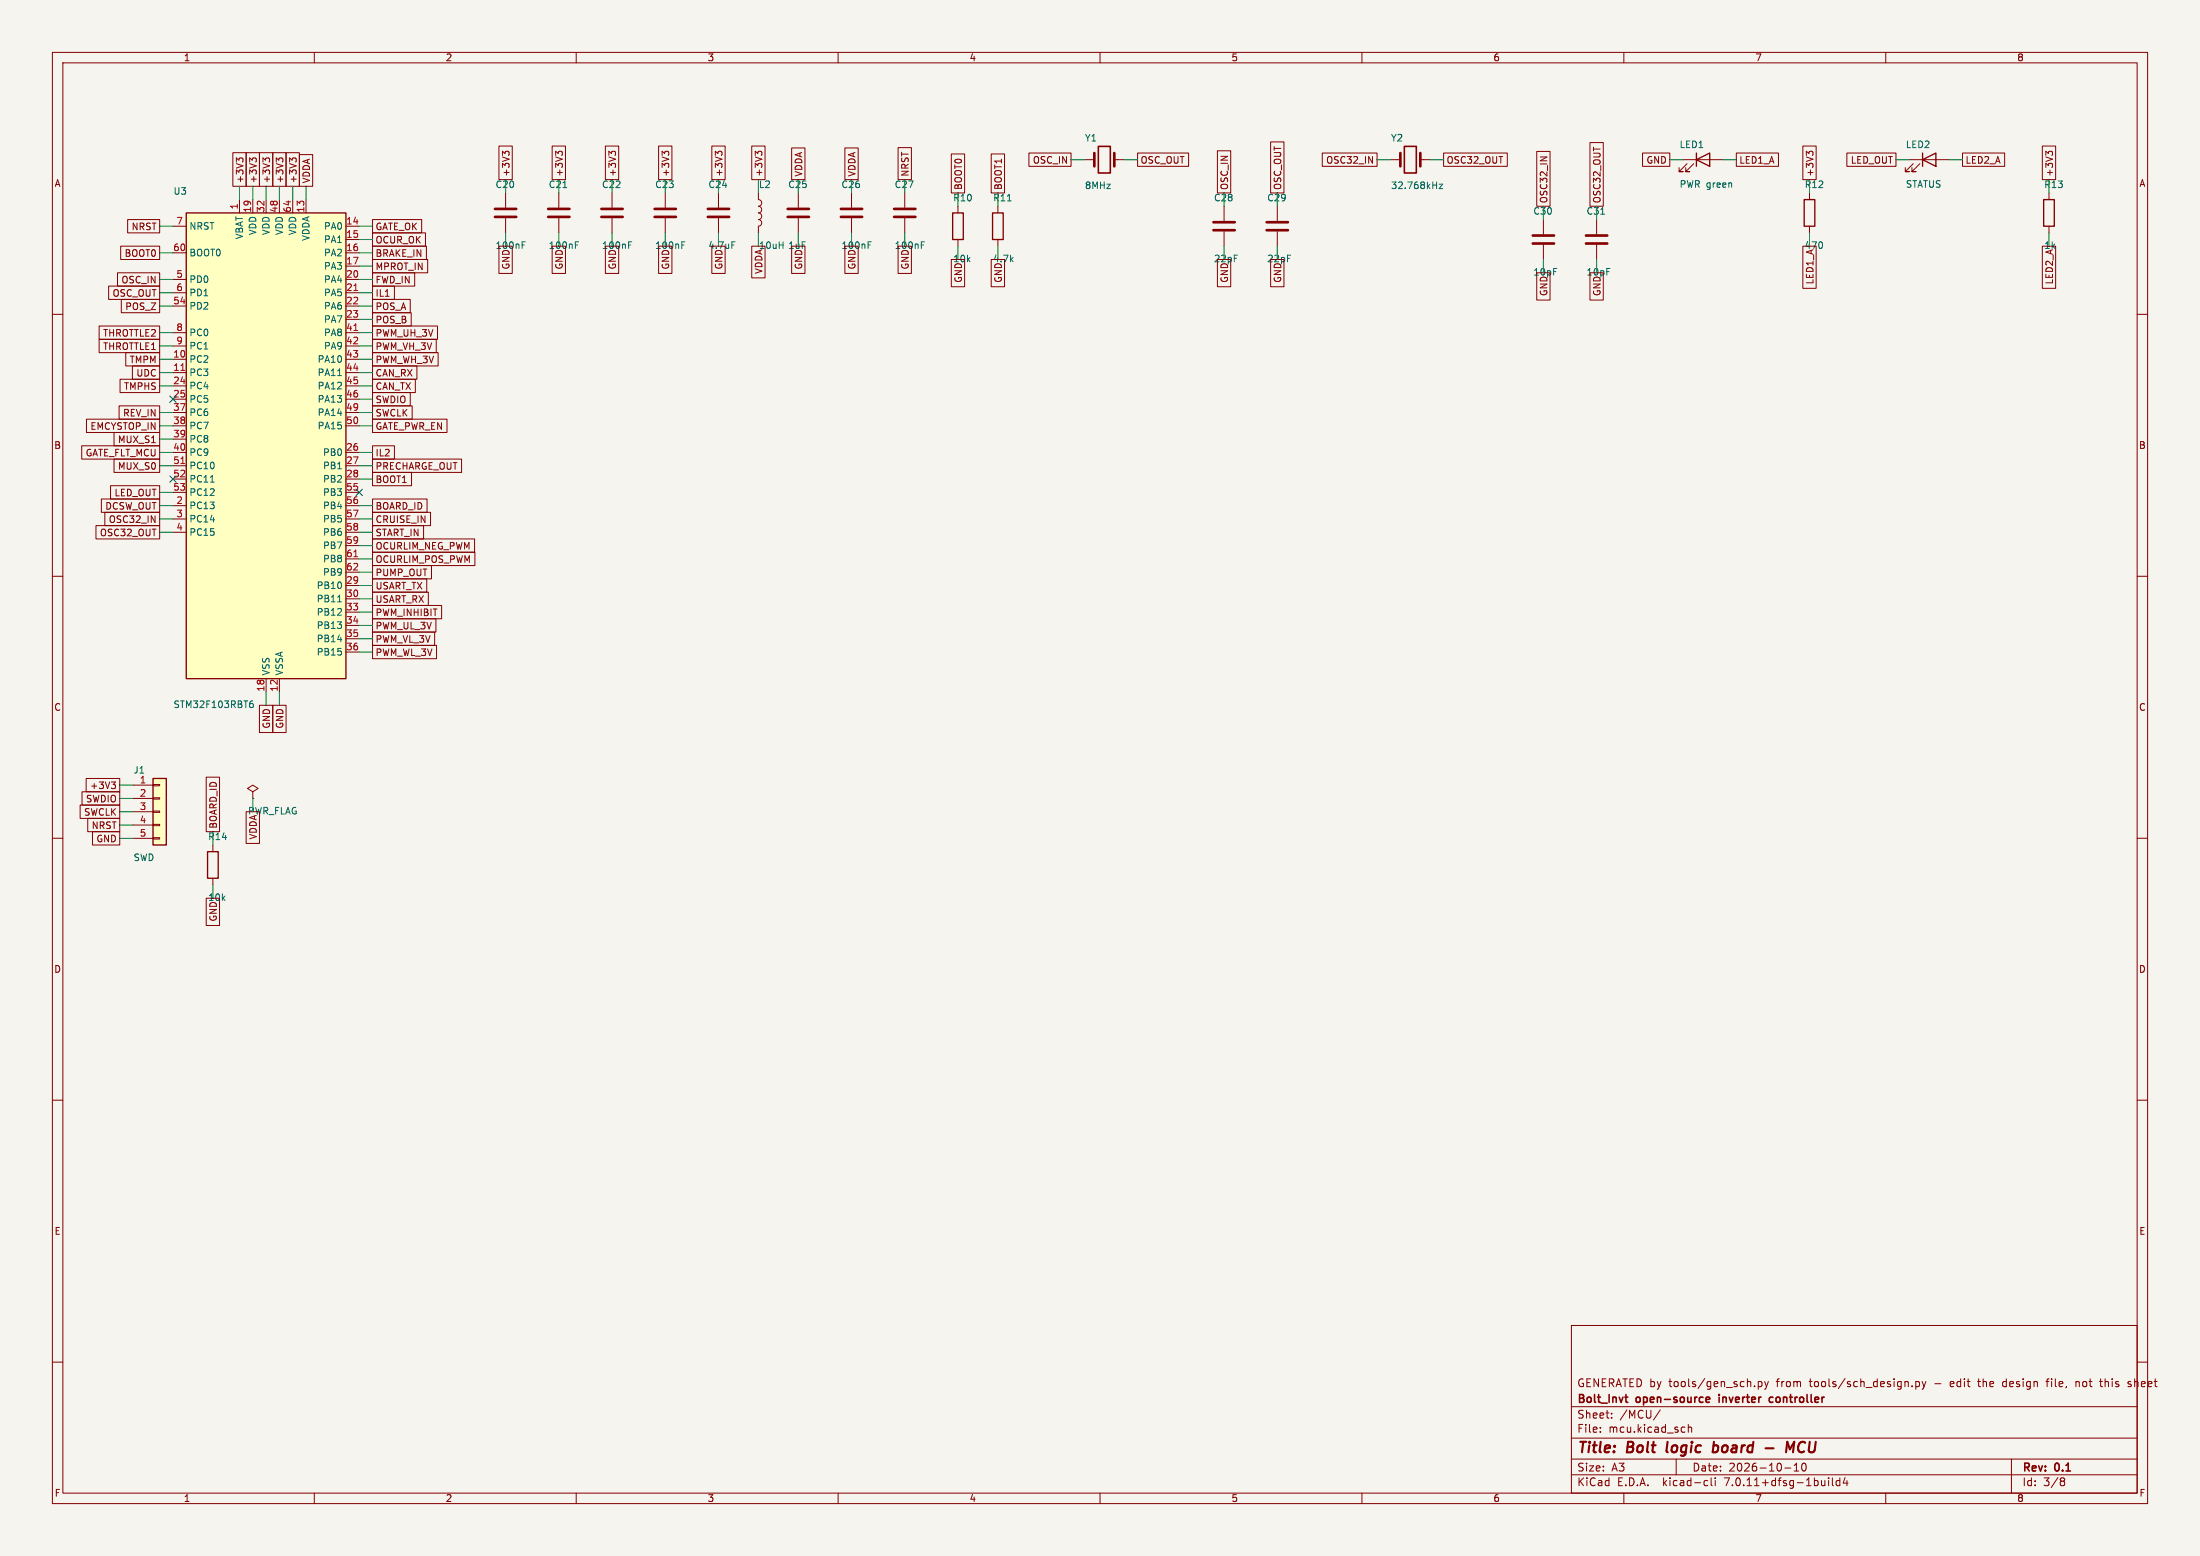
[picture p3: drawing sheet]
<svg xmlns="http://www.w3.org/2000/svg" width="420mm" height="297mm" viewBox="0 0 420 297" stroke-linecap="round" stroke-linejoin="round" font-family="sans-serif">
<path d="M0 0h420v297h-420z" fill="#f5f4ef" stroke="#f5f4ef" stroke-width=".19"/>
<g fill="none" stroke="#840000" stroke-width=".19">
<path d="M10 10h400v277h-400zM12 12h396v273h-396zM60 10v2M110 10v2M160 10v2M210 10v2M260 10v2M310 10v2M360 10v2M44.4 29.1h2.6v6.5h-2.6zM45.6 30.6l-.5-.5v.8M45.6 30.4l.2-.3h.3l.3 .3"/>
<path d="M45.7 38.1v2.5M47 29.1h2.5v6.5h-2.5zM48.1 30.4l.3-.3h.3l.2 .3M48.1 30.6l-.4-.5v.8M48.3 38.1v2.5M49.5 29.1h2.6v6.5h-2.6zM50.7 30.4l.2-.3h.3l.3 .3M50.7 30.6l-.5-.5v.8M50.8 38.1v2.5M52.1 29.1h2.5v6.5h-2.5zM53.2 30.4l.3-.3h.3l.2 .3M53.2 30.6l-.5-.5v.8"/>
<path d="M53.3 38.1v2.5M54.6 29.1h2.6v6.5h-2.6zM55.8 30.4l.2-.3h.3l.3 .3M55.8 30.6l-.5-.5v.8M55.9 38.1v2.5M57.1 29.5h2.6v6.1h-2.6zM58.4 38.1v2.5M95.2 27.9h2.6v6.4h-2.6zM96.4 29.3l-.5-.4v.8M96.4 29.1l.2-.2h.3l.3 .2M96.5 36.8v2.8M105.4 27.9h2.6v6.4h-2.6z"/>
<path d="M106.6 29.1l.2-.2h.3l.3 .2M106.6 29.3l-.5-.4v.8M106.7 36.8v2.8M115.6 27.9h2.5v6.4h-2.5zM116.7 29.1l.3-.2h.3l.2 .2M116.7 29.3l-.5-.4v.8M116.8 36.8v2.8M125.7 27.9h2.6v6.4h-2.6zM126.9 29.1l.2-.2h.3l.3 .2M126.9 29.3l-.5-.4v.8M127 36.8v2.8M135.9 27.9h2.5v6.4h-2.5z"/>
<path d="M137 29.1l.3-.2h.3l.2 .2M137 29.3l-.4-.4v.8M137.2 36.8v2.8M143.5 27.9h2.6v6.4h-2.6zM144.7 29.1l.2-.2h.3l.3 .2M144.7 29.3l-.5-.4v.8M144.8 36.8v1.3a.64 .64 0 0 1 .6 .6 .64 .64 0 0 1-.6 .7 .64 .64 0 0 1 .6 .6 .64 .64 0 0 1-.6 .6 .64 .64 0 0 1 .6 .7 .64 .64 0 0 1-.6 .6 .64 .64 0 0 1 .6 .6 .64 .64 0 0 1-.6 .7v1.3M151.1 28.2h2.6v6.1h-2.6zM152.4 36.8v2.8M161.3 28.2h2.5v6.1h-2.5zM162.6 36.8v2.8M171.4 28.2h2.6v6.1h-2.6z"/>
<path d="M172.7 36.8v2.8M181.6 29.4h2.6v7.4h-2.6zM182.9 39.4v1.2M189.2 29.4h2.6v7.4h-2.6zM190.5 39.4v1.2M196.4 29.2h8.1v2.6h-8.1zM207 30.5h1.9M212.7 30.5h1.9M217.2 29.2h9.7v2.6h-9.7zM232.4 28.8h2.6v8h-2.6zM233.7 39.4v2.8M242.6 27.1h2.5v9.7h-2.5z"/>
<path d="M243.8 39.4v2.8M252.4 29.2h10.5v2.6h-10.5zM265.4 30.5h1.9M271.1 30.5h1.9M275.6 29.2h12.1v2.6h-12.1zM293.4 28.9h2.5v10.5h-2.5zM303.5 27.2h2.6v12.2h-2.6zM313.6 29.2h5.2v2.6h-5.2zM321.3 30.5h7.6M322.1 31.2l-1.6 1.6h.8h-.8v-.8M323.3 31.2l-1.5 1.6h.8h-.8v-.8M331.5 29.2h8v2.6h-8z"/>
<path d="M344.2 27.9h2.5v6.4h-2.5zM345.3 29.3l-.5-.4v.8M345.3 29.1l.3-.2h.3l.2 .2M345.4 36.8v1.3M352.6 29.2h9.3v2.6h-9.3zM364.5 30.5h7.6M365.3 31.2l-1.6 1.6h.8h-.8v-.8M366.5 31.2l-1.5 1.6h.8h-.8v-.8M374.6 29.2h8.1v2.6h-8.1zM389.9 27.9h2.5v6.4h-2.5zM391 29.1l.3-.2h.3l.2 .2M391 29.3l-.4-.4v.8"/>
<path d="M391.2 36.8v1.3M10 60h2M20.7 54.6h9.8v2.6h-9.8zM22.4 52.1h8.1v2.5h-8.1zM23 47h7.5v2.5h-7.5zM23.2 57.1h7.3v2.6h-7.3zM24.4 41.9h6.1v2.6h-6.1zM33 43.2h2.6M33 48.3h2.6M33 53.3h2.6M33 55.9h2.6M33 58.4h2.6"/>
<path d="M66 43.2h2.6M66 45.7h2.6M66 48.3h2.6M66 50.8h2.6M66 53.3h2.6M66 55.9h2.6M66 58.4h2.6M71.1 54.6h4.2v2.6h-4.2zM71.1 57.1h7.2v2.6h-7.2zM71.1 59.7h7.4v2.5h-7.4zM71.1 44.4h10.1v2.6h-10.1zM71.1 41.9h9.4v2.6h-9.4z"/>
<path d="M71.1 47h10.3v2.5h-10.3zM71.1 49.5h10.5v2.6h-10.5zM71.1 52.1h8.1v2.5h-8.1zM95.2 47h2.6v5.2h-2.6zM96.5 41.7v2.8M105.4 47h2.6v5.2h-2.6zM106.7 41.7v2.8M115.6 47h2.5v5.2h-2.5zM116.8 41.7v2.8M125.7 47h2.6v5.2h-2.6zM127 41.7v2.8M135.9 47h2.5v5.2h-2.5z"/>
<path d="M137.2 41.7v2.8M143.5 47h2.6v6h-2.6zM151.1 47h2.6v5.2h-2.6zM152.4 41.7v2.8M161.3 47h2.5v5.2h-2.5zM162.6 41.7v2.8M171.4 47h2.6v5.2h-2.6zM172.7 41.7v2.8M181.6 49.5h2.6v5.2h-2.6zM182.9 45.7v1.3M189.2 49.5h2.6v5.2h-2.6zM190.5 45.7v1.3"/>
<path d="M232.4 49.5h2.6v5.2h-2.6zM233.7 44.2v2.8M242.6 49.5h2.5v5.2h-2.5zM243.8 44.2v2.8M293.4 52.1h2.5v5.2h-2.5zM294.6 41.9v2.8M294.6 46.7v2.8M303.5 52.1h2.6v5.2h-2.6zM304.8 41.9v2.8M304.8 46.7v2.8M344.2 47h2.5v8h-2.5zM345.4 43.2v1.3"/>
<path d="M389.9 47h2.5v8h-2.5zM391.2 43.2v1.3M408 60h2M18.9 62.2h11.6v2.6h-11.6zM18.9 64.8h11.6v2.5h-11.6zM22.7 77.5h7.8v2.5h-7.8zM22.9 72.4h7.6v2.5h-7.6zM24 67.3h6.5v2.6h-6.5zM25.3 69.8h5.2v2.6h-5.2zM33 68.6h2.6M33 71.1h2.6M33 73.7h2.6"/>
<path d="M33 76.2h2.6M33 78.7h2.6M33 63.5h2.6M33 66h2.6M66 68.6h2.6M66 71.1h2.6M66 61h2.6M66 73.7h2.6M66 76.2h2.6M66 78.7h2.6M66 63.5h2.6M66 66h2.6"/>
<path d="M71.1 72.4h8.2v2.5h-8.2zM71.1 69.8h8.5v2.6h-8.5zM71.1 62.2h12.4v2.6h-12.4zM71.1 64.8h12.2v2.5h-12.2zM71.1 67.3h12.5v2.6h-12.5zM71.1 77.5h7.6v2.5h-7.6zM71.1 74.9h7.2v2.6h-7.2zM15.6 85.1h14.9v2.5h-14.9zM16.5 80h14v2.6h-14zM19.3 95.2h11.2v2.6h-11.2zM20 97.8h10.5v2.5h-10.5zM21.1 92.7h9.4v2.6h-9.4z"/>
<path d="M21.8 87.6h8.7v2.6h-8.7zM21.8 82.5h8.7v2.6h-8.7zM33 96.5h2.6M33 86.4h2.6M33 88.9h2.6M33 91.4h2.6M33 99.1h2.6M33 81.3h2.6M33 83.8h2.6M33 94h2.6M66 96.5h2.6M66 86.4h2.6"/>
<path d="M66 88.9h2.6M66 91.4h2.6M66 99.1h2.6M66 81.3h2.6M66 94h2.6M71.1 87.6h17v2.6h-17zM71.1 85.1h4.2v2.5h-4.2zM71.1 90.2h7.5v2.5h-7.5zM71.1 80h14.2v2.6h-14.2zM71.1 95.2h10.4v2.6h-10.4zM71.1 97.8h11.1v2.5h-11.1zM10 110h2"/>
<path d="M18.3 100.3h12.2v2.6h-12.2zM33 101.6h2.6M66 111.8h2.6M66 114.3h2.6M66 116.8h2.6M66 119.4h2.6M66 101.6h2.6M66 104.1h2.6M66 106.7h2.6M66 109.2h2.6M71.1 107.9h11.3v2.6h-11.3zM71.1 105.4h19.6v2.6h-19.6z"/>
<path d="M71.1 102.9h19.5v2.5h-19.5zM71.1 100.3h9.8v2.6h-9.8zM71.1 110.5h10.4v2.5h-10.4zM71.1 113h10.7v2.6h-10.7zM71.1 115.6h13.2v2.5h-13.2zM71.1 118.1h12.1v2.6h-12.1zM408 110h2M49.5 134.6h2.6v5.2h-2.6zM50.8 129.5v2.6M52.1 134.6h2.5v5.2h-2.5zM53.3 129.5v2.6M66 121.9h2.6"/>
<path d="M66 124.5h2.6M71.1 123.2h12.2v2.5h-12.2zM71.1 120.6h11.9v2.6h-11.9zM10 160h2M15.3 153.7h7.6v2.5h-7.6zM15.7 151.1h7.2v2.6h-7.2zM16.4 148.6h6.5v2.5h-6.5zM16.7 156.2h6.2v2.6h-6.2zM17.7 158.7h5.2v2.6h-5.2zM21.3 149.3h.7l-.4 .4M21.8 149.7l.2 .3v.3l-.2 .2M25.4 149.9h3.8"/>
<path d="M25.4 152.4h3.8M25.4 154.9h3.8M25.4 157.5h3.8M29.2 159.9h1.3v.2h-1.3zM29.2 157.4h1.3v.2h-1.3zM29.2 154.8h1.3v.3h-1.3zM29.2 152.3h1.3v.2h-1.3zM29.2 149.7h1.3v.3h-1.3zM39.4 148.3h2.5v10.5h-2.5zM47 154.9h2.5v6.1h-2.5zM48.3 151.1l1-.6-1-.6-1.1 .6 1.1 .6v1.3M48.3 152.4h.1"/>
<path d="M408 160h2M25.4 160h3.8M39.4 171.5h2.5v5.2h-2.5zM40.6 161.3v1.3M40.6 167.6v1.3M10 210h2M408 210h2M10 260h2M300 253h108v32h-108zM408 260h2M300 278.5h108M300 274.5h108"/>
<path d="M300 268.5h108M305.5 273.2v.2M305.5 272.5v.1M307.7 270.5v.2M307.7 269.8v.1M316.9 269.1l-1.2 1.9M320 278.5v3M321.2 272.4l.5 .1M321.7 273.3l-.5 .1M322.3 272.5l.2-.1 .4 .1v.9M322.3 271.9v1.5M335.7 263.7v1.5"/>
<path d="M335.7 263.8l.4-.1 .3 .3-.2 .6h-.5M336.9 263.7l.3 1M337.2 264.7l-.3 .5M337.6 263.7l-.4 1M342.5 279.7l.4-.4v1.5M344.2 279.4l.1-.1a.8 .8 0 0 1 .5 .7 .8 .8 0 0 1-.5 .8 1 1 0 0 1-.1-1.4zM365 264.5v.2M365.7 263.8l.5-.1 .2 .3-.1 .6h-.6M365.7 263.7v1.5M366.9 263.7l.4 1M367.3 264.7l-.4 .5M367.7 263.7l-.4 1"/>
<path d="M377.5 263.7h.6M382.6 263.7l-.3 .3v.4l.3 .3M384 278.5v6.5M390.6 263.7h.6M391.2 263.2l-.4 .2v1.3M396.3 263.7v1M396.9 263.8l-.4-.1-.2 .1M400.8 263.7h.6M401 263.2v1.3l.4 .2M406.8 263.8l-.4-.1-.2 .2 .1 .2 .5 .2v.3h-.6M60 285v2M110 285v2"/>
<path d="M160 285v2M210 285v2M260 285v2M300 281.5h108M310 285v2M325.6 282.6l.4 .1M326 283.5l-.4 .1M326.7 282.1v1.3l.2 .2M327.4 282.1v.1M327.4 282.6v1M340.7 280.2h1.2M342.5 280.8h.9"/>
<path d="M349.1 282.1v.1M349.1 282.6v1M349.8 282.1v1.3l.2 .2M351.2 282.7l-.4-.1-.3 .3 .2 .6h.5M351.2 282.1v1.5M352.2 282l-.3 1.1h.9M352.6 282.6v1M360 285v2M393.6 282.1h.3l.3 .3-.3 .3M393.6 282.7h.3M393.9 282.7l.2 .2 .1 .4-.3 .3h-.3"/>
</g>
<path d="M318.3 275.2l-.1 1.9M327.1 276h.8M327.2 275.2l-.2 2M327.8 277a.66 .66 0 0 1-.8 .1M337.1 276.4h1.5M341 277.2l.2-2 .5 1.4 .8-1.4-.2 2M343.6 275.5l-.2 .2a1.24 1.24 0 0 0 .1 1.4" fill="none" stroke="#840000" stroke-width=".4"/>
<path d="M209.7 27.9h2.3v5.1h-2.3zM268.1 27.9h2.3v5.1h-2.3zM310.2 266.7h.6M310.5 267.6l.3 .1M325.7 267.2l.7-.2-.1-.2-.4-.1-.2 .2 .1 .7h.5M328.2 266.2v.1M328.2 266.7v1M338.5 266.8l-.5-.1-.2 .3 .1 .6h.6" fill="none" stroke="#840000" stroke-width=".3"/>
<g fill="none" stroke="#840000" stroke-width=".51">
<path d="M94.5 39.9h4.1M104.6 39.9h4.1M114.8 39.9h4.1M125 39.9h4M135.1 39.9h4.1M150.4 39.9h4M160.5 39.9h4.1M170.7 39.9h4.1M208.9 29.2v2.6M212.7 29.2v2.6M267.3 29.2v2.6M271.1 29.2v2.6"/>
<path d="M94.5 41.4h4.1M104.6 41.4h4.1M114.8 41.4h4.1M125 41.4h4M135.1 41.4h4.1M150.4 41.4h4M160.5 41.4h4.1M170.7 41.4h4.1M231.6 43.9h4.1M231.6 42.4h4.1M241.8 43.9h4.1M241.8 42.4h4.1"/>
<path d="M292.6 46.5h4.1M292.6 45h4.1M302.8 46.5h4M302.8 45h4"/>
</g>
<g fill="none" stroke="#006464" stroke-width=".19">
<path d="M107.5 35.8h.7M192.3 38.3h.7M274.7 35.2h.7l-.7 .8h.7M99.7 46.2h.6M99.7 46.8h.4M109.8 46.2h.6M109.8 46.8h.5M120 46.2h.6M120 46.8h.4M130.2 46.2h.6M130.2 46.8h.4M139.7 46.2h.6"/>
<path d="M165.7 46.2h.6M165.7 46.8h.4M175.9 46.2h.6M175.9 46.8h.4M305.6 40.9h.7M64.5 71.7h.7M40.2 92h.7M64.5 114.9h.7M47.8 134.3h.3l.3 .2-.1 .5h-.5M48.3 133.8l-.5 .1"/>
</g>
<path d="M323.8 30.5l2.6-1.3v2.6zM323.8 29.2v2.6M344.4 38.1h2.1v5.1h-2.1zM367 30.5l2.6-1.3v2.6zM367 29.2v2.6M390.1 38.1h2.1v5.1h-2.1zM35.6 40.6h30.4v88.9h-30.4zM181.9 40.6h2v5.1h-2zM189.5 40.6h2v5.1h-2zM29.2 148.6h2.5v12.7h-2.5zM39.6 162.6h2.1v5h-2.1z" fill="none" stroke="#840000" stroke-width=".25"/>
<g fill="#ffffc2" stroke="#ffffc2" stroke-width=".19">
<path d="M29.2 148.6h2.5v12.7h-2.5z"/>
<path d="M35.6 40.6h30.4v88.9h-30.4z"/>
</g>
<path d="M67.6 55.5h.7M34.5 70.7h.8M67.6 63.1h.7M34.5 88.5h.8M67.6 106.3h.7" fill="none" stroke="#a90000" stroke-width=".19"/>
<g fill="none" stroke="#009600" stroke-width=".19">
<path d="M45.7 35.6v2.5M48.3 35.6v2.5M50.8 35.6v2.5M53.3 35.6v2.5M55.9 35.6v2.5M58.4 35.6v2.5M96.5 34.3v2.5M106.7 34.3v2.5M116.8 34.3v2.5M127 34.3v2.5M137.2 34.3v2.5M144.8 34.3v2.5"/>
<path d="M152.4 34.3v2.5M162.6 34.3v2.5M172.7 34.3v2.5M182.9 36.8v2.6M190.5 36.8v2.6M204.5 30.5h2.5M214.6 30.5h2.6M233.7 36.8v2.6M243.8 36.8v2.6M262.9 30.5h2.5M273 30.5h2.6M294.6 39.4v2.5"/>
<path d="M304.8 39.4v2.5M318.8 30.5h2.5M328.9 30.5h2.6M345.4 34.3v2.5M361.9 30.5h2.6M372.1 30.5h2.5M391.2 34.3v2.5M30.5 43.2h2.5M30.5 55.9h2.5M30.5 58.4h2.5M30.5 53.3h2.5M30.5 48.3h2.5"/>
<path d="M68.6 43.2h2.5M68.6 45.7h2.5M68.6 55.9h2.5M68.6 58.4h2.5M68.6 53.3h2.5M68.6 50.8h2.5M68.6 48.3h2.5M96.5 44.5v2.5M106.7 44.5v2.5M116.8 44.5v2.5M127 44.5v2.5M137.2 44.5v2.5"/>
<path d="M144.8 44.5v2.5M152.4 44.5v2.5M162.6 44.5v2.5M172.7 44.5v2.5M182.9 47v2.5M190.5 47v2.5M233.7 47v2.5M243.8 47v2.5M294.6 49.5v2.6M304.8 49.5v2.6M345.4 44.5v2.5M391.2 44.5v2.5"/>
<path d="M30.5 63.5h2.5M30.5 66h2.5M30.5 68.6h2.5M30.5 71.1h2.5M30.5 73.7h2.5M30.5 78.7h2.5M68.6 61h2.5M68.6 63.5h2.5M68.6 66h2.5M68.6 68.6h2.5M68.6 76.2h2.5M68.6 71.1h2.5"/>
<path d="M68.6 73.7h2.5M68.6 78.7h2.5M30.5 99.1h2.5M30.5 96.5h2.5M30.5 88.9h2.5M30.5 86.4h2.5M30.5 81.3h2.5M30.5 83.8h2.5M30.5 94h2.5M68.6 99.1h2.5M68.6 91.4h2.5M68.6 96.5h2.5"/>
<path d="M68.6 88.9h2.5M68.6 86.4h2.5M68.6 81.3h2.5M30.5 101.6h2.5M68.6 104.1h2.5M68.6 119.4h2.5M68.6 116.8h2.5M68.6 111.8h2.5M68.6 114.3h2.5M68.6 101.6h2.5M68.6 106.7h2.5M68.6 109.2h2.5"/>
<path d="M50.8 132.1v2.5M53.3 132.1v2.5M68.6 124.5h2.5M68.6 121.9h2.5M22.9 157.5h2.5M22.9 154.9h2.5M22.9 152.4h2.5M22.9 149.9h2.5M40.6 158.8v2.5M48.3 152.4v2.5M22.9 160h2.5M40.6 168.9v2.6"/>
</g>
<path d="M32.4 75.6l1.2 1.2M33.6 75.6l-1.2 1.2M32.4 90.8l1.2 1.2M33.6 90.8l-1.2 1.2M68 93.4l1.2 1.2M69.2 93.4l-1.2 1.2" fill="none" stroke="#000084" stroke-width=".19"/>
<g font-size="2.8" fill="#840000">
<text x="301" y="277.9">Title:</text>
<text x="310.6" y="277.9">Bolt</text>
<text x="319" y="277.9">logic</text>
<text x="328.6" y="277.9">board</text>
<text x="344.2" y="277.9">MCU</text>
</g>
<g font-size="2.1" fill="#840000">
<text x="301" y="268.2">Bolt_Invt</text>
<text x="301" y="265">GENERATED by</text>
<text x="312.4" y="268.2">open-source</text>
<text x="318.7" y="265">tools/gen_sch.py</text>
<text x="328.8" y="268.2">inverter</text>
<text x="339.1" y="268.2">controller</text>
<text x="339.3" y="265">from</text>
<text x="345.8" y="265">tools/sch_design.py</text>
<text x="369.7" y="265">-</text>
<text x="372.9" y="265">edit</text>
<text x="378.4" y="265">the</text>
<text x="383.2" y="265">design</text>
<text x="391.8" y="265">file,</text>
<text x="397.4" y="265">not</text>
<text x="402.3" y="265">this</text>
<text x="407.7" y="265">sheet</text>
<text x="301" y="273.7">File:</text>
<text x="301" y="271">Sheet:</text>
<text x="307.1" y="273.7">mcu.kicad_sch</text>
<text x="309.2" y="271">/MCU/</text>
<text x="301" y="281.1">Size:</text>
<text x="307.6" y="281.1">A3</text>
<text x="323" y="281.1">Date:</text>
<text x="330" y="281.1">2026-10-10</text>
<text x="386" y="281.3">Rev:</text>
<text x="392.4" y="281.3">0.1</text>
<text x="301" y="283.9">KiCad</text>
<text x="308.7" y="283.9">E.D.A.</text>
<text x="317.6" y="283.9">kicad-cli</text>
<text x="329.5" y="283.9">7.0.11+dfsg-1build4</text>
<text x="386" y="283.9">Id:</text>
<text x="390.1" y="283.9">3/8</text>
</g>
<g font-size="1.8" fill="#840000">
<text x="35" y="11.9">1</text>
<text x="85" y="11.9">2</text>
<text x="135" y="11.9">3</text>
<text x="185" y="11.9">4</text>
<text x="235" y="11.9">5</text>
<text x="285" y="11.9">6</text>
<text x="335" y="11.9">7</text>
<text x="385" y="11.9">8</text>
<text x="10.3" y="35.9">A</text>
<text x="46.7" y="35.1" transform="rotate(-90 46.7 35.1)">+3V3</text>
<text x="49.2" y="35.1" transform="rotate(-90 49.2 35.1)">+3V3</text>
<text x="51.8" y="35.1" transform="rotate(-90 51.8 35.1)">+3V3</text>
<text x="54.3" y="35.1" transform="rotate(-90 54.3 35.1)">+3V3</text>
<text x="56.8" y="35.1" transform="rotate(-90 56.8 35.1)">+3V3</text>
<text x="59.4" y="35.1" transform="rotate(-90 59.4 35.1)">VDDA</text>
<text x="97.5" y="33.8" transform="rotate(-90 97.5 33.8)">+3V3</text>
<text x="107.6" y="33.8" transform="rotate(-90 107.6 33.8)">+3V3</text>
<text x="117.8" y="33.8" transform="rotate(-90 117.8 33.8)">+3V3</text>
<text x="128" y="33.8" transform="rotate(-90 128 33.8)">+3V3</text>
<text x="138.1" y="33.8" transform="rotate(-90 138.1 33.8)">+3V3</text>
<text x="145.7" y="33.8" transform="rotate(-90 145.7 33.8)">+3V3</text>
<text x="153.4" y="33.8" transform="rotate(-90 153.4 33.8)">VDDA</text>
<text x="163.5" y="33.8" transform="rotate(-90 163.5 33.8)">VDDA</text>
<text x="173.7" y="33.8" transform="rotate(-90 173.7 33.8)">NRST</text>
<text x="197.1" y="31.4">OSC_IN</text>
<text x="217.6" y="31.4">OSC_OUT</text>
<text x="253.1" y="31.4">OSC32_IN</text>
<text x="276.1" y="31.4">OSC32_OUT</text>
<text x="314.2" y="31.4">GND</text>
<text x="331.9" y="31.4">LED1_A</text>
<text x="346.4" y="33.8" transform="rotate(-90 346.4 33.8)">+3V3</text>
<text x="353.2" y="31.4">LED_OUT</text>
<text x="375.1" y="31.4">LED2_A</text>
<text x="392.1" y="33.8" transform="rotate(-90 392.1 33.8)">+3V3</text>
<text x="408.3" y="35.9">A</text>
<text x="183.8" y="36.4" transform="rotate(-90 183.8 36.4)">BOOT0</text>
<text x="191.5" y="36.4" transform="rotate(-90 191.5 36.4)">BOOT1</text>
<text x="234.6" y="36.4" transform="rotate(-90 234.6 36.4)">OSC_IN</text>
<text x="244.8" y="36.4" transform="rotate(-90 244.8 36.4)">OSC_OUT</text>
<text x="295.6" y="38.9" transform="rotate(-90 295.6 38.9)">OSC32_IN</text>
<text x="305.8" y="38.9" transform="rotate(-90 305.8 38.9)">OSC32_OUT</text>
<text x="25" y="44.1">NRST</text>
<text x="71.6" y="46.7">OCUR_OK</text>
<text x="71.6" y="44.1">GATE_OK</text>
<text x="150.4" y="47.7">1uF</text>
<text x="344.4" y="47.7">470</text>
<text x="390.2" y="47.7">1k</text>
<text x="23.7" y="49.2">BOOT0</text>
<text x="71.6" y="49.2">BRAKE_IN</text>
<text x="71.6" y="51.8">MPROT_IN</text>
<text x="97.5" y="51.5" transform="rotate(-90 97.5 51.5)">GND</text>
<text x="107.6" y="51.5" transform="rotate(-90 107.6 51.5)">GND</text>
<text x="117.8" y="51.5" transform="rotate(-90 117.8 51.5)">GND</text>
<text x="128" y="51.5" transform="rotate(-90 128 51.5)">GND</text>
<text x="138.1" y="51.5" transform="rotate(-90 138.1 51.5)">GND</text>
<text x="145.7" y="52.4" transform="rotate(-90 145.7 52.4)">VDDA</text>
<text x="153.4" y="51.5" transform="rotate(-90 153.4 51.5)">GND</text>
<text x="163.5" y="51.5" transform="rotate(-90 163.5 51.5)">GND</text>
<text x="173.7" y="51.5" transform="rotate(-90 173.7 51.5)">GND</text>
<text x="181.9" y="50.3">10k</text>
<text x="189.5" y="50.3">4.7k</text>
<text x="21.4" y="56.8">OSC_OUT</text>
<text x="23.1" y="54.3">OSC_IN</text>
<text x="23.8" y="59.4">POS_Z</text>
<text x="71.6" y="56.8">IL1</text>
<text x="71.6" y="59.4">POS_A</text>
<text x="71.6" y="54.3">FWD_IN</text>
<text x="183.8" y="54.1" transform="rotate(-90 183.8 54.1)">GND</text>
<text x="191.5" y="54.1" transform="rotate(-90 191.5 54.1)">GND</text>
<text x="234.6" y="54.1" transform="rotate(-90 234.6 54.1)">GND</text>
<text x="244.8" y="54.1" transform="rotate(-90 244.8 54.1)">GND</text>
<text x="295.6" y="56.6" transform="rotate(-90 295.6 56.6)">GND</text>
<text x="305.8" y="56.6" transform="rotate(-90 305.8 56.6)">GND</text>
<text x="346.4" y="54.4" transform="rotate(-90 346.4 54.4)">LED1_A</text>
<text x="392.1" y="54.4" transform="rotate(-90 392.1 54.4)">LED2_A</text>
<text x="19.6" y="64.5">THROTTLE2</text>
<text x="71.6" y="64.5">PWM_UH_3V</text>
<text x="71.6" y="61.9">POS_B</text>
<text x="19.6" y="67">THROTTLE1</text>
<text x="24.7" y="69.5">TMPM</text>
<text x="71.6" y="67">PWM_VH_3V</text>
<text x="71.6" y="69.5">PWM_WH_3V</text>
<text x="23.6" y="74.6">TMPHS</text>
<text x="25.9" y="72.1">UDC</text>
<text x="71.6" y="74.6">CAN_TX</text>
<text x="71.6" y="72.1">CAN_RX</text>
<text x="71.6" y="77.2">SWDIO</text>
<text x="17.2" y="82.2">EMCYSTOP_IN</text>
<text x="23.4" y="79.7">REV_IN</text>
<text x="71.6" y="82.2">GATE_PWR_EN</text>
<text x="71.6" y="79.7">SWCLK</text>
<text x="10.3" y="85.9">B</text>
<text x="16.3" y="87.3">GATE_FLT_MCU</text>
<text x="22.4" y="89.9">MUX_S0</text>
<text x="22.4" y="84.8">MUX_S1</text>
<text x="71.6" y="89.9">PRECHARGE_OUT</text>
<text x="71.6" y="87.3">IL2</text>
<text x="408.2" y="85.9">B</text>
<text x="21.8" y="94.9">LED_OUT</text>
<text x="71.6" y="92.4">BOOT1</text>
<text x="20" y="97.5">DCSW_OUT</text>
<text x="20.7" y="100">OSC32_IN</text>
<text x="71.6" y="97.5">BOARD_ID</text>
<text x="71.6" y="100">CRUISE_IN</text>
<text x="19" y="102.6">OSC32_OUT</text>
<text x="71.6" y="107.6">OCURLIM_POS_PWM</text>
<text x="71.6" y="105.1">OCURLIM_NEG_PWM</text>
<text x="71.6" y="102.6">START_IN</text>
<text x="71.6" y="110.2">PUMP_OUT</text>
<text x="71.6" y="112.7">USART_TX</text>
<text x="71.6" y="115.3">USART_RX</text>
<text x="71.6" y="117.8">PWM_INHIBIT</text>
<text x="71.6" y="125.4">PWM_WL_3V</text>
<text x="71.6" y="122.9">PWM_VL_3V</text>
<text x="71.6" y="120.3">PWM_UL_3V</text>
<text x="10.3" y="135.9">C</text>
<text x="408.2" y="135.9">C</text>
<text x="51.8" y="139.2" transform="rotate(-90 51.8 139.2)">GND</text>
<text x="54.3" y="139.2" transform="rotate(-90 54.3 139.2)">GND</text>
<text x="16" y="155.9">SWCLK</text>
<text x="16.3" y="153.4">SWDIO</text>
<text x="17.1" y="150.8">+3V3</text>
<text x="17.4" y="158.4">NRST</text>
<text x="18.3" y="161">GND</text>
<text x="41.6" y="158.3" transform="rotate(-90 41.6 158.3)">BOARD_ID</text>
<text x="49.2" y="160.3" transform="rotate(-90 49.2 160.3)">VDDA</text>
<text x="39.6" y="172.2">10k</text>
<text x="41.6" y="176" transform="rotate(-90 41.6 176)">GND</text>
<text x="10.3" y="185.9">D</text>
<text x="408.2" y="185.9">D</text>
<text x="10.3" y="235.9">E</text>
<text x="408.3" y="235.9">E</text>
<text x="10.3" y="285.9">F</text>
<text x="35" y="286.9">1</text>
<text x="85" y="286.9">2</text>
<text x="135" y="286.9">3</text>
<text x="185" y="286.9">4</text>
<text x="235" y="286.9">5</text>
<text x="285" y="286.9">6</text>
<text x="335" y="286.9">7</text>
<text x="385" y="286.9">8</text>
<text x="408.3" y="285.9">F</text>
</g>
<g font-size="1.8" fill="#006464">
<text x="207" y="27.2">Y1</text>
<text x="265.4" y="27.2">Y2</text>
<text x="320.6" y="28.5">LED1</text>
<text x="363.7" y="28.5">LED2</text>
<text x="33" y="37.4">U3</text>
<text x="94.5" y="36.1">C20</text>
<text x="104.7" y="36.1">C21</text>
<text x="114.8" y="36.1">C22</text>
<text x="125" y="36.1">C23</text>
<text x="135.1" y="36.1">C24</text>
<text x="144.8" y="36.1">L2</text>
<text x="150.4" y="36.1">C25</text>
<text x="160.5" y="36.1">C26</text>
<text x="170.7" y="36.1">C27</text>
<text x="181.9" y="38.6">R10</text>
<text x="189.5" y="38.6">R11</text>
<text x="207" y="36.3">8MHz</text>
<text x="231.7" y="38.6">C28</text>
<text x="241.8" y="38.6">C29</text>
<text x="265.4" y="36.3">32.768kHz</text>
<text x="292.6" y="41.2">C30</text>
<text x="302.8" y="41.2">C31</text>
<text x="320.6" y="36">PWR green</text>
<text x="344.4" y="36.1">R12</text>
<text x="363.7" y="36">STATUS</text>
<text x="390.2" y="36.1">R13</text>
<text x="36.1" y="44">NRST</text>
<text x="46.6" y="45.8" transform="rotate(-90 46.6 45.8)">VBAT</text>
<text x="49.1" y="45" transform="rotate(-90 49.1 45)">VDD</text>
<text x="51.7" y="45" transform="rotate(-90 51.7 45)">VDD</text>
<text x="54.2" y="45" transform="rotate(-90 54.2 45)">VDD</text>
<text x="56.7" y="45" transform="rotate(-90 56.7 45)">VDD</text>
<text x="59.3" y="46.1" transform="rotate(-90 59.3 46.1)">VDDA</text>
<text x="61.8" y="44">PA0</text>
<text x="61.8" y="46.6">PA1</text>
<text x="94.5" y="47.7">100nF</text>
<text x="104.7" y="47.7">100nF</text>
<text x="114.8" y="47.7">100nF</text>
<text x="125" y="47.7">100nF</text>
<text x="135.1" y="47.7">4.7uF</text>
<text x="144.8" y="47.7">10uH</text>
<text x="160.5" y="47.7">100nF</text>
<text x="170.7" y="47.7">100nF</text>
<text x="36.1" y="49.1">BOOT0</text>
<text x="61.8" y="49.1">PA2</text>
<text x="61.8" y="51.7">PA3</text>
<text x="231.7" y="50.3">22pF</text>
<text x="241.8" y="50.3">22pF</text>
<text x="292.6" y="52.8">10pF</text>
<text x="302.8" y="52.8">10pF</text>
<text x="36.1" y="54.2">PD0</text>
<text x="36.1" y="59.3">PD2</text>
<text x="36.1" y="56.7">PD1</text>
<text x="61.8" y="54.2">PA4</text>
<text x="61.8" y="56.7">PA5</text>
<text x="61.8" y="59.3">PA6</text>
<text x="36.1" y="64.4">PC0</text>
<text x="61.8" y="61.8">PA7</text>
<text x="61.8" y="64.4">PA8</text>
<text x="36.1" y="69.4">PC2</text>
<text x="36.1" y="72">PC3</text>
<text x="36.1" y="66.9">PC1</text>
<text x="60.6" y="69.4">PA10</text>
<text x="60.6" y="72">PA11</text>
<text x="61.8" y="66.9">PA9</text>
<text x="36.1" y="74.5">PC4</text>
<text x="36.1" y="77.1">PC5</text>
<text x="60.6" y="74.5">PA12</text>
<text x="60.6" y="77.1">PA13</text>
<text x="36.1" y="79.6">PC6</text>
<text x="36.1" y="82.1">PC7</text>
<text x="60.6" y="79.6">PA14</text>
<text x="60.6" y="82.1">PA15</text>
<text x="36.1" y="84.7">PC8</text>
<text x="36.1" y="87.2">PC9</text>
<text x="36.1" y="89.8">PC10</text>
<text x="61.6" y="87.2">PB0</text>
<text x="61.6" y="89.8">PB1</text>
<text x="36.1" y="92.3">PC11</text>
<text x="36.1" y="94.8">PC12</text>
<text x="61.6" y="92.3">PB2</text>
<text x="61.6" y="94.8">PB3</text>
<text x="36.1" y="97.4">PC13</text>
<text x="36.1" y="99.9">PC14</text>
<text x="61.6" y="97.4">PB4</text>
<text x="61.6" y="99.9">PB5</text>
<text x="36.1" y="102.5">PC15</text>
<text x="61.6" y="102.5">PB6</text>
<text x="61.6" y="105">PB7</text>
<text x="61.6" y="107.5">PB8</text>
<text x="60.4" y="112.6">PB10</text>
<text x="61.6" y="110.1">PB9</text>
<text x="60.4" y="115.2">PB11</text>
<text x="60.4" y="117.7">PB12</text>
<text x="60.4" y="120.2">PB13</text>
<text x="60.4" y="122.8">PB14</text>
<text x="60.4" y="125.3">PB15</text>
<text x="51.7" y="129" transform="rotate(-90 51.7 129)">VSS</text>
<text x="54.2" y="129" transform="rotate(-90 54.2 129)">VSSA</text>
<text x="33" y="135.3">STM32F103RBT6</text>
<text x="25.4" y="147.9">J1</text>
<text x="47.3" y="155.7">PWR_FLAG</text>
<text x="39.6" y="160.6">R14</text>
<text x="25.4" y="164.6">SWD</text>
</g>
<g font-size="1.8" fill="#a90000">
<text x="45.5" y="40.1" transform="rotate(-90 45.5 40.1)">1</text>
<text x="48" y="40.7" transform="rotate(-90 48 40.7)">19</text>
<text x="50.5" y="40.7" transform="rotate(-90 50.5 40.7)">32</text>
<text x="53.1" y="40.7" transform="rotate(-90 53.1 40.7)">48</text>
<text x="55.6" y="40.7" transform="rotate(-90 55.6 40.7)">64</text>
<text x="58.2" y="40.7" transform="rotate(-90 58.2 40.7)">13</text>
<text x="33.6" y="42.9">7</text>
<text x="66" y="42.9">14</text>
<text x="66" y="45.5">15</text>
<text x="33" y="48">60</text>
<text x="33.6" y="53.1">5</text>
<text x="66" y="48">16</text>
<text x="66" y="50.5">17</text>
<text x="66" y="53.1">20</text>
<text x="33" y="58.2">54</text>
<text x="33.6" y="55.6">6</text>
<text x="66" y="55.6">21</text>
<text x="66" y="58.2">22</text>
<text x="33.6" y="63.2">8</text>
<text x="33.6" y="65.8">9</text>
<text x="66" y="60.7">23</text>
<text x="66" y="63.2">41</text>
<text x="66" y="65.8">42</text>
<text x="33" y="68.3">10</text>
<text x="33" y="70.9">11</text>
<text x="66" y="68.3">43</text>
<text x="66" y="70.9">44</text>
<text x="33" y="73.4">24</text>
<text x="33" y="75.9">25</text>
<text x="66" y="73.4">45</text>
<text x="66" y="75.9">46</text>
<text x="33" y="78.5">37</text>
<text x="33" y="81">38</text>
<text x="33" y="83.6">39</text>
<text x="66" y="78.5">49</text>
<text x="66" y="81">50</text>
<text x="33" y="86.1">40</text>
<text x="33" y="88.6">51</text>
<text x="66" y="86.1">26</text>
<text x="66" y="88.6">27</text>
<text x="33" y="91.2">52</text>
<text x="33" y="93.7">53</text>
<text x="66" y="91.2">28</text>
<text x="66" y="93.7">55</text>
<text x="33.6" y="96.3">2</text>
<text x="33.6" y="98.8">3</text>
<text x="33.6" y="101.3">4</text>
<text x="66" y="96.3">56</text>
<text x="66" y="98.8">57</text>
<text x="66" y="101.3">58</text>
<text x="66" y="103.9">59</text>
<text x="66" y="106.4">61</text>
<text x="66" y="111.5">29</text>
<text x="66" y="109">62</text>
<text x="66" y="114">30</text>
<text x="66" y="116.6">33</text>
<text x="66" y="119.1">34</text>
<text x="66" y="121.7">35</text>
<text x="66" y="124.2">36</text>
<text x="50.5" y="132.1" transform="rotate(-90 50.5 132.1)">18</text>
<text x="53.1" y="132.1" transform="rotate(-90 53.1 132.1)">12</text>
<text x="26.6" y="149.6">1</text>
<text x="26.6" y="152.1">2</text>
<text x="26.6" y="154.7">3</text>
<text x="26.6" y="157.2">4</text>
<text x="26.6" y="159.8">5</text>
</g>
</svg>
